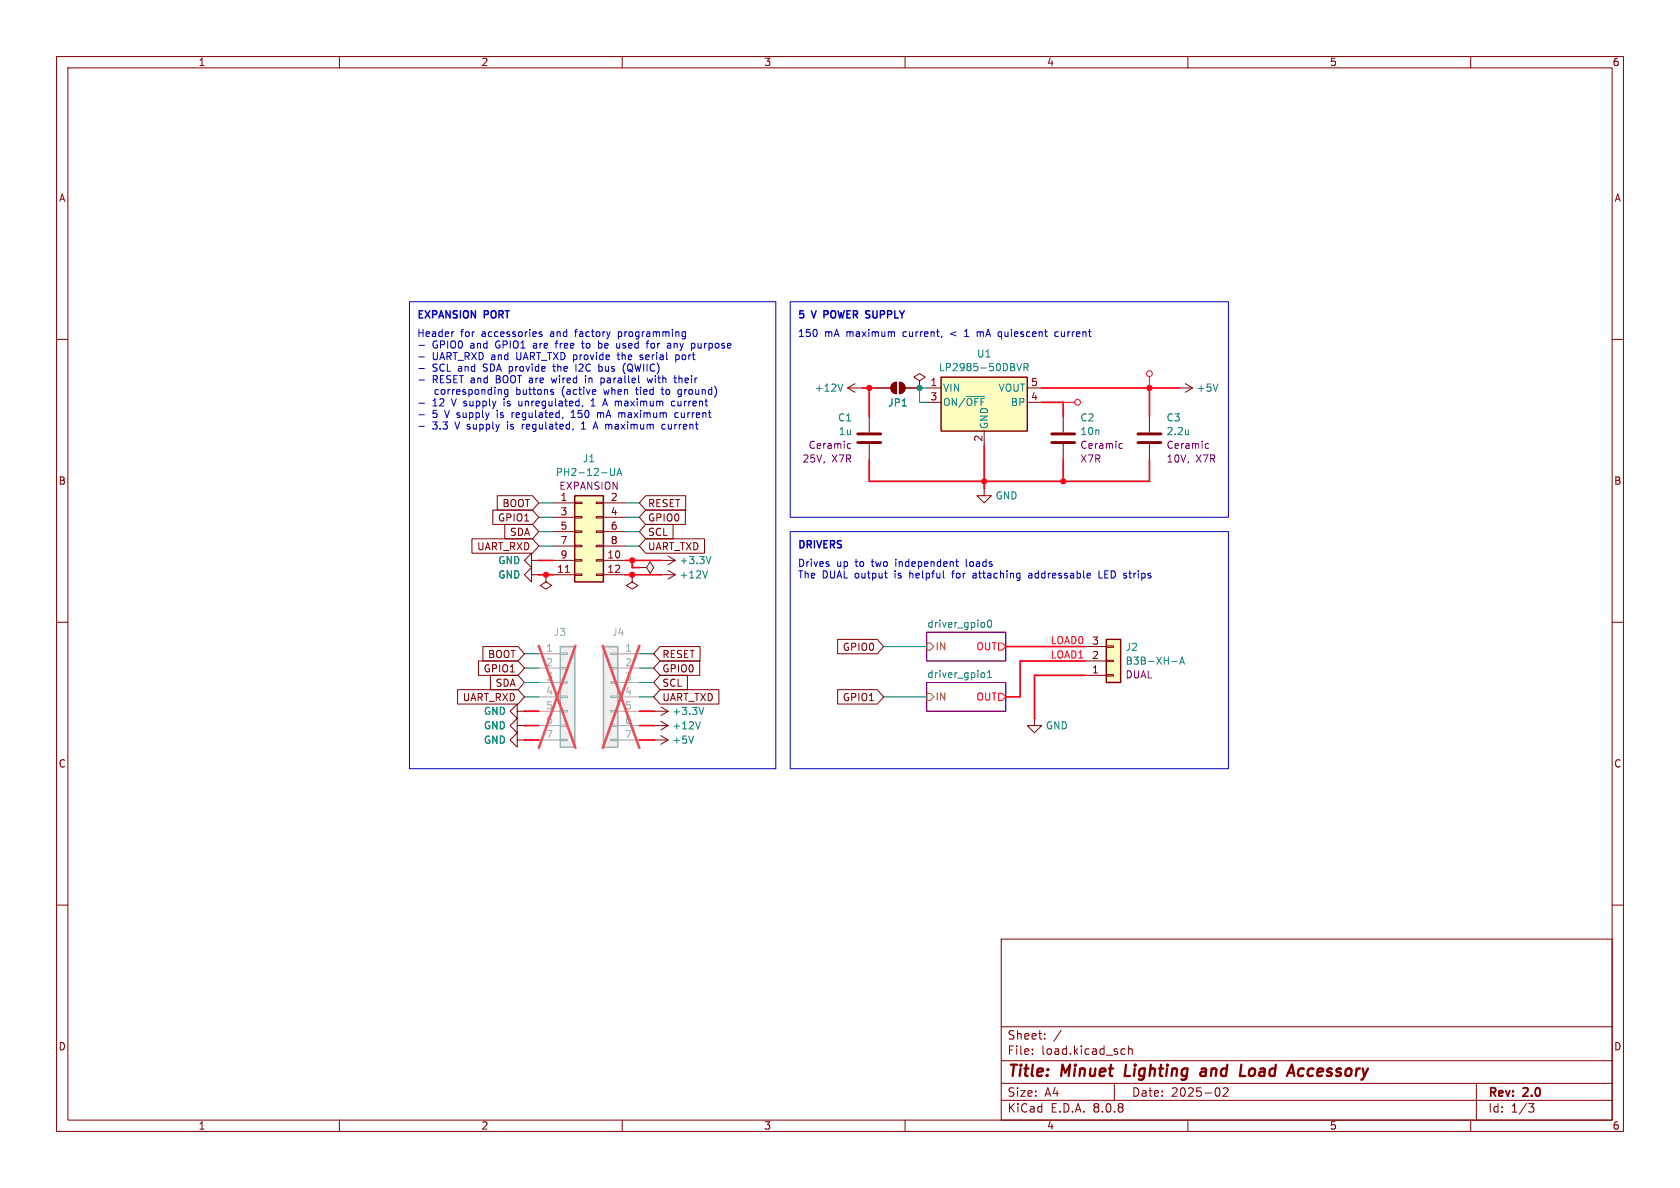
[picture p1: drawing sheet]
<svg xmlns="http://www.w3.org/2000/svg" width="297mm" height="210mm" viewBox="0 0 297 210" stroke-linecap="round" stroke-linejoin="round" font-family="sans-serif">
<g fill="none" stroke="#840000" stroke-width=".18">
<path d="M10 10h277v190h-277zM12 12h273v186h-273zM60 10v2M110 10v2M160 10v2M210 10v2M260 10v2M10 60h2M162.6 67.3l1-.6-1-.7-1.1 .7 1.1 .6v1.3M162.6 68.6h.1M285 60h2M94 99.1v1.2l-1.3-1.2 1.3-1.3v1.3h1.2"/>
<path d="M95.2 99.1h.1M116.8 99.1h.1M116.8 99.1h2.6M118.1 98.3l1.3 .8M119.4 99.1l-1.3 .7M10 110h2M116.8 101.6h.1M116.8 101.6h2.6M118.1 100.8l1.3 .8M119.4 101.6l-1.3 .8M285 110h2M115.6 125.7h.1"/>
<path d="M115.6 128.3h.1M115.6 125.7h2.5M115.6 128.3h2.5M116.8 125l1.3 .7M116.8 127.5l1.3 .8M118.1 125.7l-1.3 .8M118.1 128.3l-1.3 .7M10 160h2M177 166h108v32h-108zM285 160h2M60 198v2M110 198v2"/>
<path d="M160 198v2M177 194.5h108M177 191.5h108M177 187.5h108M177 181.5h108M182.5 186.3v.1M182.5 185.5v.1M184.7 183.6v.1M184.7 182.8v.1M187.6 182.1l-1.3 2M197 191.5v3M198.5 185.4l.4 .1"/>
<path d="M198.9 186.3l-.4 .1M199.5 185.5l.2-.1 .4 .1 .1 .9M199.5 184.9v1.5M210 198v2M215.2 192.3a.81 .81 0 0 1 .6 .6 .81 .81 0 0 1-.3 .8l-.3 .1M216.2 192.4l.6-.1 .2 .1 .1 .3-.9 1.1h.9M260 198v2M261 191.5v6.5M270.2 195.1h1l-.5 .6 .4 .1 .1 .5-.3 .3h-.4"/>
</g>
<path d="M199.1 188.2l-.3 2h1M212.4 189l.2-.1 .6 .1M213.2 189.4h-.7a.4 .4 0 0 0-.3 .4 .4 .4 0 0 0 .2 .4l.7-.1M219.2 190.2h1M221 189.1l-.2 .7 .1 .3M229.5 190l.3 .2h.4M230.3 188.9a.66 .66 0 0 0-.8 .4" fill="none" stroke="#840000" stroke-width=".4"/>
<path d="M163.8 111.8h14v5h-14zM163.8 120.7h14v5h-14z" fill="none" stroke="#840084" stroke-width=".18"/>
<path d="M176.5 113.7h.7l.6 .6-.6 .6h-.7zM176.5 122.6h.7l.6 .6-.6 .6h-.7z" fill="none" stroke="#ff031a" stroke-width=".18"/>
<path d="M163.8 113.7h.7l.6 .6-.6 .6h-.7zM163.8 122.6h.7l.6 .6-.6 .6h-.7z" fill="none" stroke="#848400" stroke-width=".18"/>
<path d="M125.7 98.4l-.4 1.2M125.1 100.9l-.4 1.3M173.7 118.9l.3 .1 .1 .2-.1 .5-.3 .1M174.6 119.8h.7M174.6 118.9l.3-.4v1.3M174.7 109.7l.2-.1a.68 .68 0 0 1 .4 .6 .68 .68 0 0 1-.4 .7l-.2-.1-.1-.4zM123.8 127.6l-.4 1.2M124.4 125l-.4 1.3" fill="none" stroke="#008484" stroke-width=".18"/>
<path d="M166.4 66.7h15.2v9.5h-15.2z" fill="#ffffc2"/>
<path d="M166.4 66.7h15.2v9.5h-15.2z" fill="none" stroke="#840000" stroke-width=".25"/>
<g fill="none" stroke="#840000" stroke-width=".18">
<path d="M153.7 73.7v2.8M153.7 78.5v2.8M163.8 68.6h2.6M163.8 71.1h2.6M174 76.2v2.5M181.6 68.6h2.5M181.6 71.1h2.5M96.5 101.6v1.3l1 .6-1 .6-1-.6 1-.6M96.5 101.6h.1M111.8 101.6v1.3l1 .6-1 .6-1.1-.6 1.1-.6M111.8 101.6h.1M113 100.3h1.3l.6-1 .7 1-.7 1-.6-1"/>
<path d="M113 100.3h.1"/>
</g>
<path d="M170.8 70.1h3.3M179.8 64.3l.4 1.2 .4-1.2M181 64.9h.6l.2-.2-.1-.3-.7-.1v1.2M181.3 64.9l.5 .6" fill="none" stroke="#008484" stroke-width=".18"/>
<path d="M151.6 78.2h4.1M151.6 76.7h4.1" fill="none" stroke="#840000" stroke-width=".51"/>
<path d="M150 78.4l.4 .1M150.4 79.2l-.4 .1" fill="none" stroke="#840084" stroke-width=".18"/>
<path d="M106.7 114.3h2.5v17.8h-2.5z" fill="#f0f0f0"/>
<g fill="none" stroke="#a1a1a1" stroke-width=".18">
<path d="M107.9 118h1.3v.2h-1.3zM107.9 115.4h1.3v.3h-1.3zM109.2 115.6h3.8M109.2 118.1h3.8M107.9 130.7h1.3v.2h-1.3zM107.9 128.1h1.3v.3h-1.3zM107.9 125.6h1.3v.3h-1.3zM107.9 123.1h1.3v.2h-1.3zM107.9 120.5h1.3v.3h-1.3zM109.2 120.7h3.8M109.2 123.2h3.8M109.2 125.7h3.8"/>
<path d="M109.2 128.3h3.8M109.2 130.8h3.8"/>
</g>
<path d="M106.7 114.3h2.5v17.8h-2.5z" fill="none" stroke="#a1a1a1" stroke-width=".25"/>
<path d="M106.6 114.2l6.4 18M113 114.2l-6.4 18" fill="none" stroke="#e65255" stroke-width=".46"/>
<path d="M115.6 130.8h.1M115.6 130.8h2.5M116.8 130l1.3 .8M118.1 130.8l-1.3 .8" fill="none" stroke="#840000" stroke-width=".18"/>
<path d="M122.6 130.1l-.4 1.3" fill="none" stroke="#008484" stroke-width=".18"/>
<path d="M99.1 114.3h2.5v17.8h-2.5z" fill="#f0f0f0"/>
<g fill="none" stroke="#a1a1a1" stroke-width=".18">
<path d="M95.2 115.6h3.9M95.2 118.1h3.9M99.1 118h1.2v.2h-1.2zM99.1 115.4h1.2v.3h-1.2zM95.2 120.7h3.9M95.2 123.2h3.9M95.2 125.7h3.9M95.2 128.3h3.9M95.2 130.8h3.9M99.1 130.7h1.2v.2h-1.2zM99.1 128.1h1.2v.3h-1.2zM99.1 125.6h1.2v.3h-1.2z"/>
<path d="M99.1 123.1h1.2v.2h-1.2zM99.1 120.5h1.2v.3h-1.2z"/>
</g>
<path d="M99.1 114.3h2.5v17.8h-2.5z" fill="none" stroke="#a1a1a1" stroke-width=".25"/>
<path d="M95.2 114.2l6.5 18M101.7 114.2l-6.5 18" fill="none" stroke="#e65255" stroke-width=".46"/>
<g fill="none" stroke="#840000" stroke-width=".18">
<path d="M188 73.7v2.8M188 78.5v2.8M203.2 73.7v2.8M203.2 78.5v2.8M208.3 68.6h.1M208.3 68.6h2.5M209.5 67.8l1.3 .8M210.8 68.6l-1.3 .7M174 86.4v1.2h1.3l-1.3 1.3-1.3-1.3h1.3M174 86.4h.1M91.4 130.8v1.3l-1.2-1.3 1.2-1.3v1.3h1.3M91.4 128.3v1.2l-1.2-1.2 1.2-1.3v1.3h1.3"/>
<path d="M91.4 125.7v1.3l-1.2-1.3 1.2-1.2v1.2h1.3M92.7 130.8h.1M92.7 128.3h.1M92.7 125.7h.1"/>
</g>
<path d="M185.9 76.7h4.1M185.9 78.2h4.1M201.2 76.7h4M201.2 78.2h4" fill="none" stroke="#840000" stroke-width=".51"/>
<path d="M210.1 76v.8M210.1 76.7l-.1 .1M215.3 67.9l-.4 1.3" fill="none" stroke="#008484" stroke-width=".18"/>
<path d="M198.1 78.4l.3 .1M198.4 79.2l-.3 .1M213.3 78.4l.4 .1M213.7 79.2l-.4 .1" fill="none" stroke="#840084" stroke-width=".18"/>
<path d="M195.6 113h2.5v7.7h-2.5z" fill="#ffffc2"/>
<g fill="none" stroke="#840000" stroke-width=".18">
<path d="M149.9 68.6h2.5M149.9 68.6l1.2 .7M151.1 67.8l-1.2 .8M152.4 68.6h.1M154.9 68.6h2.6M157.8 67.9l.7-.3v2a1.02 1.02 0 0 1-.9-.6 1.02 1.02 0 0 1 .2-1.1zM159 67.6a1.02 1.02 0 0 1 1 1 1.02 1.02 0 0 1-1 1zM160 68.6h2.6M191.8 119.4h3.8M191.8 116.8h3.8M191.8 114.3h3.8M195.6 114.2h1.2v.2h-1.2z"/>
<path d="M195.6 116.7h1.2v.3h-1.2zM195.6 119.3h1.2v.2h-1.2zM182.9 127v1.3h1.2l-1.2 1.2-1.3-1.2h1.3M182.9 127h.1"/>
</g>
<path d="M195.6 113h2.5v7.7h-2.5z" fill="none" stroke="#840000" stroke-width=".25"/>
<path d="M149 67.9l-.4 1.3M207.2 116.9h.9M208.5 117.4l.5-1.3 .4 1.3M208.7 117.1h.6" fill="none" stroke="#008484" stroke-width=".18"/>
<g fill="#840000" stroke="#840000" stroke-width=".18">
<path d="M157.8 67.9l.7-.3v2a1.02 1.02 0 0 1-.9-.6 1.02 1.02 0 0 1 .2-1.1z"/>
<path d="M159 67.6a1.02 1.02 0 0 1 1 1 1.02 1.02 0 0 1-1 1z"/>
</g>
<path d="M101.6 87.6h5.1v15.3h-5.1z" fill="#ffffc2"/>
<g fill="none" stroke="#840000" stroke-width=".18">
<path d="M154.9 68.6h2.6M160 68.6h2.6M162.6 68.6h.1M83.4 95.2h10.7l1.1 1.3-1.1 1.3h-10.7zM87.1 90.2h7l1.1 1.2-1.1 1.3h-7zM87.9 87.6h6.2l1.1 1.3-1.1 1.3h-6.2zM89.2 92.7h4.9l1.1 1.3-1.1 1.3h-4.9zM95.2 99.1h.1M97.8 88.9h3.8M97.8 99.1h3.8M97.8 91.4h3.8M97.8 94h3.8"/>
<path d="M97.8 96.5h3.8M101.6 98.9h1.3v.3h-1.3zM101.6 96.4h1.3v.2h-1.3zM101.6 93.9h1.3v.2h-1.3zM101.6 91.3h1.3v.3h-1.3zM101.6 88.8h1.3v.2h-1.3zM105.4 98.9h1.3v.3h-1.3zM105.4 96.4h1.3v.2h-1.3zM105.4 93.9h1.3v.2h-1.3zM105.4 91.3h1.3v.3h-1.3zM105.4 88.8h1.3v.2h-1.3zM106.7 88.9h3.8"/>
<path d="M106.7 99.1h3.8M106.7 91.4h3.8M106.7 94h3.8M106.7 96.5h3.8M114.1 87.6h7.1v2.6h-7.1l-1.1-1.3zM114.1 90.2h7.1v2.5h-7.1l-1.1-1.3zM114.1 95.2h10.4v2.6h-10.4l-1.1-1.3zM114.1 92.7h4.9v2.6h-4.9l-1.1-1.3zM84.6 116.8h7l1.1 1.3-1.1 1.3h-7zM85.4 114.3h6.2l1.1 1.3-1.1 1.2h-6.2zM86.7 119.4h4.9l1.1 1.3-1.1 1.2h-4.9zM94 101.6v1.3l-1.3-1.3 1.3-1.3v1.3h1.2"/>
<path d="M95.2 101.6h.1M97.8 101.6h3.8M99.9 101.2h.8M101.6 101.5h1.3v.2h-1.3zM105.4 101.5h1.3v.2h-1.3zM106.7 101.6h3.8M116.7 114.3h7.1v2.5h-7.1l-1.1-1.2zM116.7 119.4h4.8v2.5h-4.8l-1.1-1.2zM116.7 116.8h7v2.6h-7l-1.1-1.3zM148.1 113h7l1.1 1.3-1.1 1.3h-7zM80.9 121.9h10.7l1.1 1.3-1.1 1.3h-10.7zM92.7 125.7h.1"/>
<path d="M92.7 128.3h.1M92.7 130.8h.1M116.7 121.9h10.4v2.6h-10.4l-1.1-1.3zM148.1 121.9h7l1.1 1.3-1.1 1.3h-7z"/>
</g>
<path d="M101.6 87.6h5.1v15.3h-5.1z" fill="none" stroke="#840000" stroke-width=".25"/>
<path d="M107.9 82.8v1l.3 .3 .3-.1 .1-.2v-1M109.1 84.1l.4-1.3 .4 1.3M109.2 83.7h.6" fill="none" stroke="#008484" stroke-width=".18"/>
<g fill="none" stroke="#ff031a" stroke-width=".18">
<path d="M188 71.1h2M203.2 66.5v2.1"/>
<circle cx="190.5" cy="71.1" r=".51"/>
<circle cx="203.2" cy="66" r=".51"/>
</g>
<g fill="none" stroke="#0000c2" stroke-width=".18">
<path d="M72.4 53.3h64.8v82.6h-64.8zM80.2 58.6l-.2 .1M95.8 58.7l-.3-.1-.2 .2 .1 .2 .4 .1v.3h-.5M109.3 58.6v1.3M109.3 59.4l.1 .1M109.4 58.6l-.1 .1M120.8 58.6l.4 .1M121.2 59.4l-.4 .1M121.2 58.6v1.1l-.1 .2h-.4M139.7 53.3h77.5v38.1h-77.5zM157.8 58.6l.3 .2v.7M166.5 59.4l-.1 .3"/>
<path d="M170.5 59.5h.7M170.8 58.4l-.3 .2M172.8 58.6v.9M173.1 58.6l-.3 .2M176.7 58.6l.4 .1M177.1 59.4l-.4 .1M187.1 58.7l-.4-.1-.2 .3 .1 .5h.5M74.1 61.1h.9M74.1 63.1h.9M74.1 65.1h.9M74.1 67.2h.9M74.1 71.3h.9"/>
<path d="M74.1 73.3h.9M74.1 75.4h.9M89.8 68.9v1l-.3 .2h-.3M89.8 68.9h-.4l-.2 .2 .1 .6h.5M90.5 73v.8M90.8 73l-.3 .2M91.7 70.9v.7l.2 .2M92.3 75v.8M92.4 75.1l-.1 .1M97.5 66.8l.2 .9M97.9 64.4l.1 1.2M98.1 60.7h.5"/>
<path d="M98.3 60.4v1.1M99.5 68.6l-.1 .5 .1 .7M99.5 73.7l-.1 .3M101 73.8h.7M101.3 72.5v1.3M101.3 75.8l-.1 .2M101.8 64.4v1.2M102.8 75.8h.7M103 60.3v1.1l.3 .1M103 71.7l-.1 .2M103 74.8l-.2 .1M103.2 74.6v1.2"/>
<path d="M103.5 66.8v.9M104.5 71.8h.7M104.8 70.5v1.3M104.8 75.8l.5-1.2 .4 1.2M105 75.5h.6M105.6 73v.8M105.6 73.1l.4-.1 .2 .1M106.2 66.8v1.3M106.2 66.9l.4-.1 .2 .1M106.4 61.4l-.2 .1h-.4M106.4 65.5l-.2 .1h-.3M106.5 71.8l.5-1.3 .4 1.3"/>
<path d="M106.7 71.4h.6M106.7 68.9l.3 .8 .2-.6M106.8 67.5l-.2 .2-.4-.1M109.1 62.7h.5M109.3 62.3v1.2M109.6 61.4l-.4 .1M109.6 60.7v.8M109.9 73v.1M109.9 73.1v.7M110.1 73l-.2 .1M110.3 65.7l.2 .4M112.5 68.4v1.1l.3 .2"/>
<path d="M113.1 63.5l.4 .1M113.5 62.7l-.4 .2 .1 .2 .3 .1M114.4 66.8l.2 .9 .3-.6 .2 .6 .3-.9M115.1 60.8v.5l.2 .2M116.9 68.9h.5M117.1 68.4v1.1l.3 .2M117.6 75.1l-.4-.1-.2 .2 .1 .6h.5M118.6 60.9v.6M118.6 61.5h-.1M118.6 61l-.1 .1M119.1 66.8h.5M119.3 71l-.4-.1-.2 .3 .1 .5h.5"/>
<path d="M119.4 67.6l.2 .1M119.5 62.7v1.3M119.9 73h-.4l-.2 .2 .1 .5h.5M120 66.4v1.3M120 63.5l-.2 .1-.3-.1M120.1 68.9h.3M120.2 66.8l-.2 .1M120.4 69.7h-.3M120.4 68.9v1l-.2 .2M123.4 60.7v.7l.2 .1M139.7 94h77.5v41.9h-77.5zM146.5 99.8v.3"/>
<path d="M168.9 99.3h.5M169.1 98.9v1.1l.3 .1M170.8 98.9v1.1l.2 .1M156.4 101.3h.5M156.6 102.1l.3 .1M168.4 101.1v1.1M172.4 101.3l-.4 .1M172.5 101.7h-.3l-.2 .2v.2l.5 .1M181.9 101.4h.5M182.4 101.6l-.4 .1-.2 .2 .2 .3 .4-.1M194.3 100.9v1.3h.6"/>
</g>
<path d="M145.7 55.6h.5M146.2 54.9h-.5v1.3M153.3 54.9l.5 .1M153.3 55.5l.4 .2M153.7 56.1l-.5 .1" fill="none" stroke="#0000c2" stroke-width=".25"/>
<g fill="none" stroke="#ff031a" stroke-width=".3">
<path d="M152.4 68.6h2.5M153.7 68.6v5.1M174 78.7v7.7M184.1 71.1h3.9v2.6M184.1 68.6h24.2M203.2 68.6v5.1M95.2 99.1h2.6M110.5 99.1h6.3M111.8 99.1v1.2h1.2M153.7 81.3v3.8h49.5v-3.8M188 81.3v3.8M95.2 101.6h2.6"/>
<path d="M110.5 101.6h6.3M177.8 114.3h14M191.8 116.8h-11.5v6.4h-2.5M191.8 119.4h-8.9v7.6M92.7 130.8h2.5M92.7 128.3h2.5M92.7 125.7h2.5M113 130.8h2.6M113 128.3h2.6M113 125.7h2.6"/>
</g>
<g fill="none" stroke="#008400" stroke-width=".18">
<path d="M163.8 68.6h-1.2v2.5h1.2M95.2 88.9h2.6M95.2 94h2.6M95.2 91.4h2.6M95.2 96.5h2.6M110.5 88.9h2.5M110.5 94h2.5M110.5 91.4h2.5M110.5 96.5h2.5M92.7 118.1h2.5M92.7 115.6h2.5M113 118.1h2.6"/>
<path d="M113 115.6h2.6M156.2 114.3h7.6M92.7 123.2h2.5M92.7 120.7h2.5M113 123.2h2.6M113 120.7h2.6M156.2 123.2h7.6"/>
</g>
<g fill="#ff031a" stroke="#ff031a" stroke-width=".18">
<circle cx="111.8" cy="101.6" r=".46"/>
<circle cx="96.5" cy="101.6" r=".46"/>
<circle cx="111.8" cy="99.1" r=".46"/>
<circle cx="174" cy="85.1" r=".46"/>
<circle cx="188" cy="85.1" r=".46"/>
<circle cx="153.7" cy="68.6" r=".46"/>
<circle cx="203.2" cy="68.6" r=".46"/>
</g>
<circle cx="162.6" cy="68.6" r=".46" fill="#008400" stroke="#008400" stroke-width=".18"/>
<g font-size="2.8" fill="#840000">
<text x="178" y="190.9">Title:</text>
<text x="187.7" y="190.9">Minuet</text>
<text x="199.7" y="190.9">Lighting</text>
<text x="213.9" y="190.9">and</text>
<text x="221.7" y="190.9">Load</text>
<text x="231" y="190.9">Accessory</text>
</g>
<g font-size="2.1" fill="#840000">
<text x="178" y="184">Sheet:</text>
<text x="178" y="186.7">File:</text>
<text x="184.1" y="186.7">load.kicad_sch</text>
<text x="178" y="196.9">KiCad</text>
<text x="178" y="194.1">Size:</text>
<text x="184.7" y="194.1">A4</text>
<text x="185.7" y="196.9">E.D.A.</text>
<text x="193.3" y="196.9">8.0.8</text>
<text x="200" y="194.1">Date:</text>
<text x="207" y="194.1">2025-02</text>
<text x="263" y="194.3">Rev:</text>
<text x="263" y="196.9">Id:</text>
<text x="267.1" y="196.9">1/3</text>
<text x="269.4" y="194.3">2.0</text>
</g>
<g font-size="1.8" fill="#840000">
<text x="35" y="11.9">1</text>
<text x="85" y="11.9">2</text>
<text x="135" y="11.9">3</text>
<text x="185" y="11.9">4</text>
<text x="235" y="11.9">5</text>
<text x="285" y="11.9">6</text>
<text x="10.3" y="35.9">A</text>
<text x="285.3" y="35.9">A</text>
<text x="164.4" y="68.3">1</text>
<text x="164.4" y="70.9">3</text>
<text x="182.2" y="70.9">4</text>
<text x="182.2" y="68.3">5</text>
<text x="173.7" y="78.2" transform="rotate(-90 173.7 78.2)">2</text>
<text x="10.3" y="85.9">B</text>
<text x="88.7" y="89.9">BOOT</text>
<text x="99" y="88.6">1</text>
<text x="107.9" y="88.6">2</text>
<text x="114.5" y="89.9">RESET</text>
<text x="285.3" y="85.9">B</text>
<text x="87.9" y="92.4">GPIO1</text>
<text x="90" y="94.9">SDA</text>
<text x="99" y="91.2">3</text>
<text x="99" y="93.7">5</text>
<text x="107.9" y="91.2">4</text>
<text x="107.9" y="93.7">6</text>
<text x="114.5" y="92.4">GPIO0</text>
<text x="114.5" y="94.9">SCL</text>
<text x="84.2" y="97.5">UART_RXD</text>
<text x="98.4" y="101.3">11</text>
<text x="99" y="96.3">7</text>
<text x="99" y="98.8">9</text>
<text x="107.3" y="98.8">10</text>
<text x="107.3" y="101.3">12</text>
<text x="107.9" y="96.3">8</text>
<text x="114.5" y="97.5">UART_TXD</text>
<text x="85.4" y="119.1">GPIO1</text>
<text x="86.2" y="116.5">BOOT</text>
<text x="117" y="116.5">RESET</text>
<text x="117" y="119.1">GPIO0</text>
<text x="148.9" y="115.3">GPIO0</text>
<text x="193" y="119.1">1</text>
<text x="193" y="116.6">2</text>
<text x="193" y="114">3</text>
<text x="81.7" y="124.1">UART_RXD</text>
<text x="87.5" y="121.6">SDA</text>
<text x="117" y="124.1">UART_TXD</text>
<text x="117" y="121.6">SCL</text>
<text x="148.9" y="124.1">GPIO1</text>
<text x="10.3" y="135.9">C</text>
<text x="285.3" y="135.9">C</text>
<text x="10.3" y="185.9">D</text>
<text x="285.3" y="185.9">D</text>
<text x="35" y="199.9">1</text>
<text x="85" y="199.9">2</text>
<text x="135" y="199.9">3</text>
<text x="185" y="199.9">4</text>
<text x="235" y="199.9">5</text>
<text x="285" y="199.9">6</text>
</g>
<g font-size="1.8" fill="#0000c2">
<text x="73.7" y="59.9">Header</text>
<text x="73.7" y="56.6">EXPANSION</text>
<text x="81.4" y="59.9">for</text>
<text x="85.3" y="59.9">accessories</text>
<text x="85.7" y="56.6">PORT</text>
<text x="97.6" y="59.9">and</text>
<text x="102.2" y="59.9">factory</text>
<text x="109.9" y="59.9">programming</text>
<text x="141" y="59.9">150</text>
<text x="141" y="56.6">5</text>
<text x="143.7" y="56.6">V</text>
<text x="145.8" y="59.9">mA</text>
<text x="146.2" y="56.6">POWER</text>
<text x="149.7" y="59.9">maximum</text>
<text x="154.2" y="56.6">SUPPLY</text>
<text x="159.9" y="59.9">current,</text>
<text x="168.5" y="59.9">&lt;</text>
<text x="171.2" y="59.9">1</text>
<text x="173.6" y="59.9">mA</text>
<text x="177.5" y="59.9">quiescent</text>
<text x="187.8" y="59.9">current</text>
<text x="76.4" y="61.9">GPIO0</text>
<text x="76.4" y="64">UART_RXD and</text>
<text x="83.3" y="61.9">and</text>
<text x="87.9" y="61.9">GPIO1</text>
<text x="91.6" y="64">UART_TXD provide</text>
<text x="94.7" y="61.9">are</text>
<text x="98.9" y="61.9">free</text>
<text x="103.8" y="61.9">to</text>
<text x="106.8" y="61.9">be</text>
<text x="109.9" y="64">the</text>
<text x="110.2" y="61.9">used</text>
<text x="114" y="64">serial</text>
<text x="115.8" y="61.9">for</text>
<text x="119.7" y="61.9">any</text>
<text x="120.5" y="64">port</text>
<text x="124.1" y="61.9">purpose</text>
<text x="76.4" y="66">SCL and</text>
<text x="76.4" y="68.1">RESET and</text>
<text x="77.2" y="70.1">corresponding</text>
<text x="85.7" y="66">SDA provide</text>
<text x="87.9" y="68.1">BOOT are</text>
<text x="91.8" y="70.1">buttons</text>
<text x="98.2" y="68.1">wired</text>
<text x="98.5" y="66">the</text>
<text x="100" y="70.1">(active</text>
<text x="102.6" y="66">I2C</text>
<text x="104.3" y="68.1">in</text>
<text x="106.9" y="66">bus</text>
<text x="107.3" y="68.1">parallel</text>
<text x="107.7" y="70.1">when</text>
<text x="111.4" y="66">(QWIIC)</text>
<text x="113.5" y="70.1">tied</text>
<text x="115.7" y="68.1">with</text>
<text x="118.3" y="70.1">to</text>
<text x="120.7" y="68.1">their</text>
<text x="121.3" y="70.1">ground)</text>
<text x="76.4" y="72.2">12</text>
<text x="76.4" y="74.2">5</text>
<text x="76.4" y="76.3">3.3</text>
<text x="78.8" y="74.2">V supply</text>
<text x="80" y="72.2">V supply</text>
<text x="80.6" y="76.3">V supply</text>
<text x="88.3" y="74.2">is</text>
<text x="89.5" y="72.2">is</text>
<text x="90.1" y="76.3">is</text>
<text x="91.1" y="74.2">regulated,</text>
<text x="92.3" y="72.2">unregulated,</text>
<text x="92.9" y="76.3">regulated,</text>
<text x="101.9" y="74.2">150</text>
<text x="106" y="76.3">A maximum</text>
<text x="106.7" y="74.2">mA</text>
<text x="107.7" y="72.2">A maximum</text>
<text x="110.6" y="74.2">maximum</text>
<text x="118.5" y="76.3">current</text>
<text x="120.2" y="72.2">current</text>
<text x="120.8" y="74.2">current</text>
<text x="141" y="100.5">Drives</text>
<text x="141" y="97.3">DRIVERS</text>
<text x="147.9" y="100.5">up</text>
<text x="151.4" y="100.5">to</text>
<text x="154.4" y="100.5">two</text>
<text x="158.8" y="100.5">independent</text>
<text x="171.4" y="100.5">loads</text>
<text x="141" y="102.6">The</text>
<text x="145.3" y="102.6">DUAL output</text>
<text x="158.5" y="102.6">is</text>
<text x="161.3" y="102.6">helpful</text>
<text x="169" y="102.6">for</text>
<text x="172.9" y="102.6">attaching</text>
<text x="182.9" y="102.6">addressable</text>
<text x="195.5" y="102.6">LED strips</text>
</g>
<g font-size="1.8" fill="#008484">
<text x="165.9" y="65.8">LP2985-50DBVR</text>
<text x="172.6" y="63.4">U1</text>
<text x="143.9" y="69.4">+12V</text>
<text x="166.6" y="69.4">VIN</text>
<text x="166.6" y="72">ON/~{OFF}</text>
<text x="176.4" y="69.4">VOUT</text>
<text x="178.6" y="72">BP</text>
<text x="211.5" y="69.4">+5V</text>
<text x="148.1" y="74.7">C1</text>
<text x="148.2" y="77.1">1u</text>
<text x="156.9" y="72.1">JP1</text>
<text x="174.9" y="75.9" transform="rotate(-90 174.9 75.9)">GND</text>
<text x="190.9" y="74.7">C2</text>
<text x="190.9" y="77.1">10n</text>
<text x="206.1" y="74.7">C3</text>
<text x="206.1" y="77.1">2.2u</text>
<text x="102.9" y="81.9">J1</text>
<text x="98.1" y="84.3">PH2-12-UA</text>
<text x="175.9" y="88.5">GND</text>
<text x="88" y="99.9">GND</text>
<text x="120" y="99.9">+3.3V</text>
<text x="88" y="102.5">GND</text>
<text x="120" y="102.5">+12V</text>
<text x="163.8" y="111">driver_gpio0</text>
<text x="163.8" y="119.9">driver_gpio1</text>
<text x="198.9" y="115.3">J2</text>
<text x="198.9" y="117.7">B3B-XH-A</text>
<text x="85.5" y="131.7">GND</text>
<text x="85.5" y="129.1">GND</text>
<text x="85.5" y="126.6">GND</text>
<text x="118.8" y="131.7">+5V</text>
<text x="118.8" y="126.6">+3.3V</text>
<text x="118.8" y="129.1">+12V</text>
<text x="184.8" y="129.1">GND</text>
</g>
<g font-size="1.8" fill="#840084">
<text x="141.8" y="82">25V,</text>
<text x="142.9" y="79.5">Ceramic</text>
<text x="147.1" y="82">X7R</text>
<text x="190.9" y="79.5">Ceramic</text>
<text x="190.9" y="82">X7R</text>
<text x="206.1" y="79.5">Ceramic</text>
<text x="206.1" y="82">10V,</text>
<text x="211.4" y="82">X7R</text>
<text x="98.8" y="86.8">EXPANSION</text>
<text x="198.9" y="120.1">DUAL</text>
</g>
<g font-size="1.8" fill="#a1a1a1">
<text x="97.8" y="112.6">J3</text>
<text x="108.1" y="112.6">J4</text>
<text x="96.4" y="115.3">1</text>
<text x="96.4" y="117.9">2</text>
<text x="110.4" y="115.3">1</text>
<text x="110.4" y="117.9">2</text>
<text x="96.4" y="120.4">3</text>
<text x="96.4" y="122.9">4</text>
<text x="96.4" y="125.5">5</text>
<text x="110.4" y="120.4">3</text>
<text x="110.4" y="122.9">4</text>
<text x="110.4" y="125.5">5</text>
<text x="96.4" y="128">6</text>
<text x="96.4" y="130.6">7</text>
<text x="110.4" y="128">6</text>
<text x="110.4" y="130.6">7</text>
</g>
<g font-size="1.8" fill="#ff031a">
<text x="185.6" y="114">LOAD0</text>
<text x="172.5" y="115.2">OUT</text>
<text x="185.6" y="116.5">LOAD1</text>
<text x="172.5" y="124.1">OUT</text>
</g>
<g font-size="1.8" fill="#848400">
<text x="165.3" y="115.2">IN</text>
<text x="165.3" y="124.1">IN</text>
</g>
</svg>
